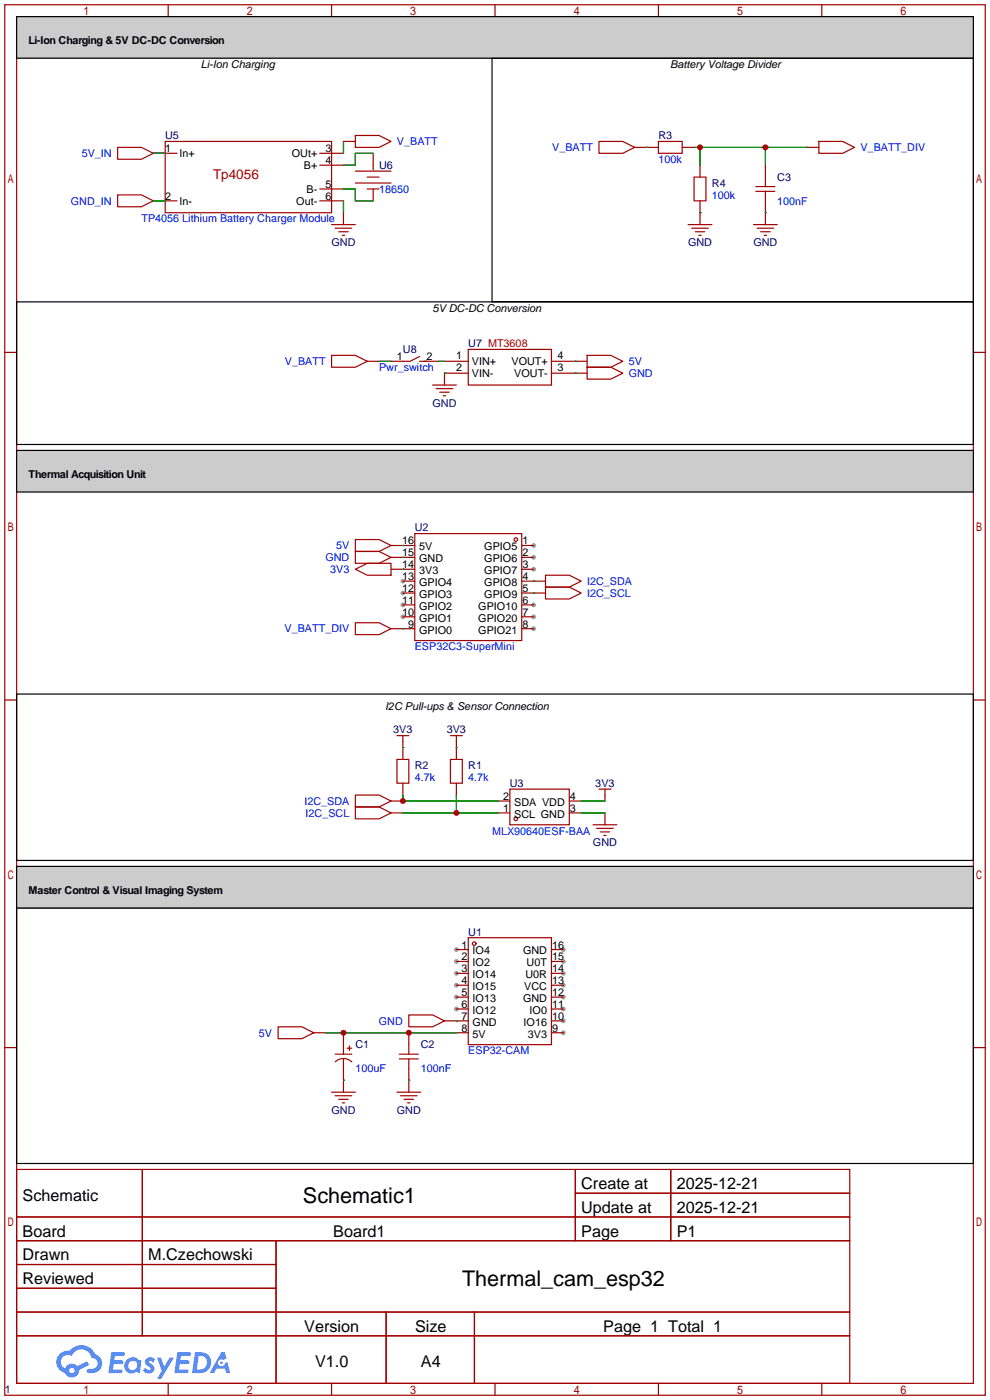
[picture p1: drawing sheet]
<svg xmlns="http://www.w3.org/2000/svg" width="212mm" height="299mm" viewBox="0 0 212 299" stroke-linecap="round" stroke-linejoin="round" font-family="sans-serif">
<g fill="#999">
<circle cx="97.5" cy="202.9" r=".51"/>
<circle cx="97.5" cy="205.5" r=".51"/>
<circle cx="97.5" cy="208" r=".51"/>
<circle cx="97.5" cy="210.6" r=".51"/>
<circle cx="97.5" cy="213.1" r=".51"/>
<circle cx="97.5" cy="215.6" r=".51"/>
<circle cx="120.4" cy="220.7" r=".51"/>
<circle cx="120.4" cy="218.2" r=".51"/>
<circle cx="120.4" cy="215.6" r=".51"/>
<circle cx="120.4" cy="213.1" r=".51"/>
<circle cx="120.4" cy="210.6" r=".51"/>
<circle cx="120.4" cy="208" r=".51"/>
<circle cx="120.4" cy="205.5" r=".51"/>
<circle cx="120.4" cy="202.9" r=".51"/>
<circle cx="114" cy="116.6" r=".51"/>
<circle cx="114" cy="119.1" r=".51"/>
<circle cx="114" cy="121.7" r=".51"/>
<circle cx="114" cy="129.3" r=".51"/>
<circle cx="114" cy="131.8" r=".51"/>
<circle cx="114" cy="134.4" r=".51"/>
<circle cx="86.1" cy="131.8" r=".51"/>
<circle cx="86.1" cy="129.3" r=".51"/>
<circle cx="86.1" cy="126.7" r=".51"/>
<circle cx="86.1" cy="124.2" r=".51"/>
</g>
<g fill="none" stroke="#a10000" stroke-width=".25">
<path d="M1 1h209.6v297.2h-209.6zM3.6 3.6h204.4v292.1h-204.4zM35.9 1v2.6M70.9 1v2.6M105.8 1v2.6M140.7 1v2.6M175.6 1v2.6M1 75.3h2.6M208 75.3h2.6M1 149.6h2.6M208 149.6h2.6M1 223.9h2.6"/>
<path d="M208 223.9h2.6M3.6 249.9h178v45.8h-178zM30.4 249.9v35.6M123 249.9v15.3M123 255h58.6M143.4 249.9v15.3M3.6 260.1h178M3.6 265.2h178M3.6 270.3h55.4M3.6 275.3h55.4M59 265.2v30.5M3.6 280.4h178"/>
<path d="M3.6 285.5h178M35.9 295.7v2.5M70.9 295.7v2.5M82.5 280.4v15.3M101.4 280.4v15.3M105.8 295.7v2.5M140.7 295.7v2.5M175.6 295.7v2.5"/>
</g>
<g fill="#5487ff">
<path d="M31.3 290.3a1.3 1.3 0 0 1 1.8 .3l-.4 .6a.54 .54 0 0 0-.9-.2l.1 .2a1.34 1.34 0 0 1 1 1.8 1.47 1.47 0 0 1-2.4-.1l.6-.6 .7 .5a.31 .31 0 0 0 .4-.3 .31 .31 0 0 0-.3-.3 1.12 1.12 0 0 1-.6-1.9z"/>
<path d="M33.6 290.2h.8l.7 1.9 1.2-1.9h.9l-2.7 4.5h-.9l.9-1.7z"/>
<path d="M23.8 289h1.6a1.31 1.31 0 0 1 1.3 .2 .4 .4 0 0 1-.4 .6h-1.7l-.2 .9h1.7a.4 .4 0 0 1 .3 .4 .4 .4 0 0 1-.4 .4h-1.7l-.2 1.2h1.4a.46 .46 0 0 1 .5 .1 .46 .46 0 0 1 .1 .5l-.3 .2h-2.6z"/>
<path d="M37.9 289h1.6a1.32 1.32 0 0 1 1.3 .2 .39 .39 0 0 1-.4 .6h-1.7l-.2 .9h1.7a.4 .4 0 0 1 .3 .4 .4 .4 0 0 1-.4 .4h-1.7l-.1 1.2h1.3a.46 .46 0 0 1 .5 .1 .46 .46 0 0 1 .1 .5l-.3 .2h-2.6z"/>
<path d="M47.3 289h.7l.4 1.3-.7 .4a.75 .75 0 0 0-1.1 .3 .75 .75 0 0 0 .5 1 .75 .75 0 0 0 1-.6l.5-.3 .6 2.4h-.9l-.2-1h-1.8l-.6 1h-.9z"/>
<path d="M41.7 289l-.6 4.5h1.4a2.27 2.27 0 0 0 2.6-2.3 2.27 2.27 0 0 0-2.7-2.2zM42.5 289.8a1.5 1.5 0 0 1 1.8 1.5 1.5 1.5 0 0 1-2 1.4h-.2z"/>
<path d="M27.1 290.6a1.6 1.6 0 0 0-.3 2.3 1.6 1.6 0 0 0 2.3 .2l.8 .4 .3-2.5-.2-.3h-.4a1.58 1.58 0 0 0-2.5-.1zM27.7 291.1a.98 .98 0 0 1 1.6 .5 .98 .98 0 0 1-1 1.2 .94 .94 0 0 1-.9-.6 .94 .94 0 0 1 .3-1.1z"/>
<path d="M12.8 289.4a2.37 2.37 0 0 0 1.1 4 1.54 1.54 0 0 0 1.8 1 1.54 1.54 0 0 0 1.2-1.6l2.1-1.1-.4-.8-2.1 1.1a1.57 1.57 0 0 0-2.6 .4 1.5 1.5 0 0 1-.7-2.1 1.5 1.5 0 0 1 2.1-.5 2.23 2.23 0 0 1 2.3-1.4 2.23 2.23 0 0 1 2 1.8 1.16 1.16 0 0 1 1.3 1.1 1.16 1.16 0 0 1-1.1 1.3h-.7a.47 .47 0 0 0-.6 .3 .47 .47 0 0 0 .5 .6 2.17 2.17 0 0 0 2.5-1 2.17 2.17 0 0 0-.4-2.7l-.8-.4a3.2 3.2 0 0 0-5.4-.7l-1.2 .1zM14.8 292.9a.58 .58 0 0 1 1.1 0 .58 .58 0 0 1-1.1 0z"/>
<circle cx="47.3" cy="291.3" r=".28"/>
</g>
<g fill="none" stroke="#a10000" stroke-width=".25">
<path d="M25.1 31.5h5.1l2.6 1.3-2.6 1.2h-5.1zM32.8 32.8h5M35.3 30.2h35.6v15.3h-35.6zM68.3 32.8h5.1M68.3 35.3h5.1M75.9 36.6h7.7M75.9 39.1h7.7M78.5 37.8h2.5M79.8 32.8v3.5M25.1 41.7h5.1l2.6 1.2-2.6 1.3h-5.1zM32.8 42.9h5M68.3 42.9h5.1"/>
<path d="M68.3 40.4h5.1M78.5 40.4h2.5M79.8 40.4v2.5M122.9 77.2h2.6M122.9 79.8h2.6M125.5 75.9h5.1l2.5 1.3-2.5 1.3h-5.1zM125.5 78.5h5.1l2.5 1.3-2.5 1.2h-5.1zM75.9 115.3h5.1l2.6 1.3-2.6 1.3h-5.1zM83.6 116.6h5M86.1 119.1h2.5M88.6 114h22.9v22.9h-22.9zM111.5 116.6h2.5"/>
<path d="M111.5 119.1h2.5M75.9 121.7l2.6-1.3h5.1v2.5h-5.1zM83.6 121.7h5M86.1 124.2h2.5M86.1 126.7h2.5M86.1 129.3h2.5M86.1 131.8h2.5M86.1 134.4h2.5M111.5 121.7h2.5M111.5 124.2h2.5M111.5 126.7h2.5M111.5 129.3h2.5"/>
<path d="M111.5 131.8h2.5M111.5 134.4h2.5M106.4 173.7h2.6M106.4 171.2h2.6M109 168.7h12.7v7.6h-12.7zM121.7 173.7h2.5M121.7 171.2h2.5M97.5 202.9h2.6M97.5 205.5h2.6M97.5 208h2.6M97.5 210.6h2.6M97.5 213.1h2.6"/>
<path d="M97.5 215.6h2.6M97.5 218.2h2.6M100.1 200.4h17.8v22.9h-17.8zM117.9 202.9h2.5M117.9 205.5h2.5M117.9 208h2.5M117.9 210.6h2.5M117.9 213.1h2.5M117.9 215.6h2.5M117.9 218.2h2.5M97.5 220.7h2.6M117.9 220.7h2.5"/>
<circle cx="110.2" cy="115.3" r=".38"/>
<circle cx="110.2" cy="175" r=".38"/>
<circle cx="101.3" cy="201.7" r=".38"/>
</g>
<path d="M32.8 32.8h2.5M32.8 42.9h2.5M73.4 40.4h2.5v2.5h3.9M86.1 116.6h.1M86.1 121.7h.1" fill="none" stroke="#008700" stroke-width=".25"/>
<path d="M3.6 194.1h204.4v54.6h-204.4z" fill="none" stroke="#000" stroke-width=".25"/>
<path d="M3.6 3.6h204.4v8.8h-204.4z" fill="#ccc" stroke="#000" stroke-width=".25"/>
<g fill="none" stroke="#a10000" stroke-width=".25">
<path d="M73.4 30.2h2.5M75.9 29h5.1l2.6 1.2-2.6 1.3h-5.1zM128 30.2h5.1l2.5 1.3-2.5 1.3h-5.1zM135.6 31.5h5.1M140.7 30.2h5.1v2.6h-5.1zM145.8 31.5h2.5M148.3 37.8h2.6v5.1h-2.6zM149.6 35.3v2.5M172.5 31.5h2.5M175 30.2h5.1l2.5 1.3-2.5 1.3h-5.1zM70.9 48h5M71.6 48.8h3.6"/>
<path d="M72.4 49.5h2M73.2 50.3h.5M73.4 45.5v2.5M147.1 48h5M147.8 48.8h3.6M148.6 49.5h2M149.4 50.3h.5M149.6 42.9v5.1M70.9 75.9h5l2.6 1.3-2.6 1.3h-5zM78.5 77.2h2.5M89.7 76.2l-2.1 1h-4M89.7 77.2h4"/>
<path d="M95 77.2h5.1M100.1 74.7h17.8v7.6h-17.8zM100.1 79.8h-5.1v2.5M117.9 77.2h5M117.9 79.8h5M92.5 82.3h5M93.2 83.1h3.6M94 83.8h2M94.7 84.6h.5M75.9 117.9h5.1l2.6 1.2-2.6 1.3h-5.1zM83.6 119.1h2.5M114 124.2h2.6"/>
<path d="M114 126.7h2.6M116.6 122.9h5.1l2.5 1.3-2.5 1.3h-5.1zM116.6 125.5h5.1l2.5 1.2-2.5 1.3h-5.1zM84.8 157.2h2.6M86.1 157.2v5.1M96.3 157.2h2.5M97.5 157.2v5.1M75.9 169.9h5.1l2.6 1.3-2.6 1.3h-5.1zM75.9 172.5h5.1l2.6 1.2-2.6 1.3h-5.1zM83.6 171.2h2.5M83.6 173.7h2.5M84.8 162.3h2.6v5.1h-2.6z"/>
<path d="M86.1 167.4v2.5M96.3 162.3h2.5v5.1h-2.5zM97.5 167.4v2.5M126.7 176.3h5.1M127.5 177h3.6M128 168.7h2.6M128.3 177.8h2M129 178.6h.5M129.3 168.7v2.5M129.3 173.7v2.6M59.4 219.5h5.1l2.6 1.2-2.6 1.3h-5.1zM87.4 216.9h5.1l2.5 1.3-2.5 1.3h-5.1z"/>
<path d="M95 218.2h2.5M67.1 220.7h2.5M70.9 233.4h5M71.6 225.3h3.6M71.6 234.2h3.6M71.7 226.9a2.54 2.54 0 0 1 3.5 .1M72.4 234.9h2M73.2 235.7h.5M73.4 220.7v4.6M73.4 226.3v7.1M74.2 224h1M74.7 223.5v1"/>
<path d="M84.8 233.4h5.1M85.3 225.3h4.1M85.3 226.3h4.1M85.6 234.2h3.6M86.4 234.9h2M87.1 235.7h.5M87.4 220.7v4.6M87.4 226.3v7.1"/>
</g>
<g fill="none" stroke="#008700" stroke-width=".25">
<path d="M73.4 30.2v2.6M79.8 32.8h-3.9v2.5h-2.5M138.2 31.5h.1M148.3 31.5h24.2M149.6 31.5v3.8M163.6 31.5v3.8M73.4 42.9v2.6M149.6 45.5h.1M81 77.2h2.6M93.7 77.2h1.3M95 79.8h.1M122.9 77.2h.1"/>
<path d="M122.9 79.8h.1M86.1 119.1h.1M114 124.2h.1M114 126.7h.1M86.1 159.8h.1M86.1 169.9v1.3h20.3M86.1 173.7h20.3M97.5 169.9v3.8M124.2 171.2h5.1M124.2 173.7h5.1M97.5 218.2h.1M69.6 220.7h27.9"/>
<path d="M73.4 230.9h.1M87.4 230.9h.1"/>
</g>
<g fill="#ccc" stroke="#000" stroke-width=".25">
<path d="M3.6 96.3h204.4v8.9h-204.4z"/>
<path d="M3.6 185.2h204.4v8.9h-204.4z"/>
</g>
<path d="M161.5 39.9h4.1M163.6 35.3v4.6M161 48h5.1M161.5 40.9h4.1M161.8 48.8h3.6M162.6 49.5h2M163.3 50.3h.5M163.6 40.9v7.1M75.9 133.1h5.1l2.6 1.3-2.6 1.2h-5.1zM83.6 134.4h2.5" fill="none" stroke="#a10000" stroke-width=".25"/>
<path d="M163.6 45.5h.1M86.1 134.4h.1M97.5 159.8h.1" fill="none" stroke="#008700" stroke-width=".25"/>
<path d="M105.2 12.4h102.8v52.1h-102.8zM3.6 64.5h204.4v30.5h-204.4zM3.6 148.3h204.4v35.6h-204.4z" fill="none" stroke="#000" stroke-width=".25"/>
<g fill="#c00">
<circle cx="86.1" cy="171.2" r=".63"/>
<circle cx="97.5" cy="173.7" r=".63"/>
<circle cx="87.4" cy="220.7" r=".63"/>
<circle cx="73.4" cy="220.7" r=".63"/>
<circle cx="149.6" cy="31.5" r=".63"/>
<circle cx="163.6" cy="31.5" r=".63"/>
</g>
<g font-size="4.6">
<text x="64.7" y="257">Schematic1</text>
<text x="98.7" y="274.8">Thermal_cam_esp32</text>
</g>
<g font-size="3.5">
<text x="4.8" y="256.7">Schematic</text>
<text x="124.2" y="254.2">Create at</text>
<text x="144.6" y="254.2">2025-12-21</text>
<text x="124.2" y="259.2">Update at</text>
<text x="144.6" y="259.2">2025-12-21</text>
<text x="4.8" y="264.3">Board</text>
<text x="4.8" y="269.4">Drawn</text>
<text x="31.7" y="269.4">M.Czechowski</text>
<text x="71.2" y="264.3">Board1</text>
<text x="124.2" y="264.3">Page</text>
<text x="144.6" y="264.3">P1</text>
<text x="4.8" y="274.5">Reviewed</text>
<text x="65" y="284.6">Version</text>
<text x="88.7" y="284.6">Size</text>
<text x="128.9" y="284.6">Page 1 Total 1</text>
<text x="67.3" y="292.3">V1.0</text>
<text x="90" y="292.3">A4</text>
</g>
<text font-size="2.9" fill="#a00000" x="45.5" y="38.2">Tp4056</text>
<g font-size="2.3">
<text x="6.1" y="9.4">Li-Ion Charging &amp; 5V DC-DC Conversion</text>
<text x="42.9" y="14.5">Li-Ion Charging</text>
<text x="143.3" y="14.5">Battery Voltage Divider</text>
<text x="35.3" y="32.5">1</text>
<text x="38.4" y="33.6">In+</text>
<text x="62.4" y="33.6">OUt+</text>
<text x="69.6" y="32.5">3</text>
<text x="69.6" y="35.1">4</text>
<text x="64.9" y="36.1">B+</text>
<text x="65.5" y="41.2">B-</text>
<text x="69.6" y="40.2">5</text>
<text x="35.3" y="42.7">2</text>
<text x="38.4" y="43.7">In-</text>
<text x="63.3" y="43.7">Out-</text>
<text x="69.6" y="42.7">6</text>
<text x="92.5" y="66.6">5V DC-DC Conversion</text>
<text x="84.8" y="77">1</text>
<text x="91.2" y="77">2</text>
<text x="97.5" y="76.8">1</text>
<text x="119.1" y="76.8">4</text>
<text x="97.5" y="79.3">2</text>
<text x="100.8" y="78">VIN+</text>
<text x="100.8" y="80.6">VIN-</text>
<text x="109.3" y="78">VOUT+</text>
<text x="109.9" y="80.6">VOUT-</text>
<text x="119.1" y="79.3">3</text>
<text x="6.1" y="102.2">Thermal Acquisition Unit</text>
<text x="86" y="118.9">15</text>
<text x="86" y="116.4">16</text>
<text x="89.6" y="117.6">5V</text>
<text x="103.5" y="117.6">GPIO5</text>
<text x="111.6" y="116.4">1</text>
<text x="111.6" y="118.9">2</text>
<text x="86" y="124">13</text>
<text x="86" y="121.4">14</text>
<text x="89.6" y="125.2">GPIO4</text>
<text x="89.6" y="122.7">3V3</text>
<text x="89.6" y="120.2">GND</text>
<text x="103.5" y="120.2">GPIO6</text>
<text x="103.5" y="122.7">GPIO7</text>
<text x="103.5" y="125.2">GPIO8</text>
<text x="111.6" y="121.4">3</text>
<text x="111.6" y="124">4</text>
<text x="86" y="131.6">10</text>
<text x="86" y="129.1">11</text>
<text x="86" y="126.5">12</text>
<text x="89.6" y="130.3">GPIO2</text>
<text x="89.6" y="127.8">GPIO3</text>
<text x="102.2" y="130.3">GPIO10</text>
<text x="103.5" y="127.8">GPIO9</text>
<text x="111.6" y="126.5">5</text>
<text x="111.6" y="129.1">6</text>
<text x="111.6" y="131.6">7</text>
<text x="87.2" y="134.1">9</text>
<text x="89.6" y="135.4">GPIO0</text>
<text x="89.6" y="132.9">GPIO1</text>
<text x="102.2" y="132.9">GPIO20</text>
<text x="102.2" y="135.4">GPIO21</text>
<text x="111.6" y="134.1">8</text>
<text x="82.3" y="151.7">I2C Pull-ups &amp; Sensor Connection</text>
<text x="107.6" y="173.5">1</text>
<text x="107.6" y="171">2</text>
<text x="109.9" y="172.2">SDA VDD</text>
<text x="121.8" y="173.5">3</text>
<text x="121.8" y="171">4</text>
<text x="109.9" y="174.8">SCL GND</text>
<text x="6.1" y="191.1">Master Control &amp; Visual Imaging System</text>
<text x="98.7" y="202.7">1</text>
<text x="101" y="204">IO4</text>
<text x="111.8" y="204">GND</text>
<text x="118" y="202.7">16</text>
<text x="98.7" y="205.3">2</text>
<text x="98.7" y="207.8">3</text>
<text x="101" y="206.5">IO2</text>
<text x="101" y="209.1">IO14</text>
<text x="112.3" y="209.1">U0R</text>
<text x="112.6" y="206.5">U0T</text>
<text x="118" y="207.8">14</text>
<text x="118" y="205.3">15</text>
<text x="98.7" y="210.3">4</text>
<text x="98.7" y="212.9">5</text>
<text x="98.7" y="215.4">6</text>
<text x="101" y="211.6">IO15</text>
<text x="101" y="214.1">IO13</text>
<text x="111.8" y="214.1">GND</text>
<text x="112" y="211.6">VCC</text>
<text x="118" y="215.4">11</text>
<text x="118" y="212.9">12</text>
<text x="118" y="210.3">13</text>
<text x="98.7" y="218">7</text>
<text x="98.7" y="220.5">8</text>
<text x="101" y="216.7">IO12</text>
<text x="101" y="219.2">GND</text>
<text x="101" y="221.8">5V</text>
<text x="111.9" y="219.2">IO16</text>
<text x="112.8" y="221.8">3V3</text>
<text x="113.2" y="216.7">IO0</text>
<text x="118" y="220.5">9</text>
<text x="118" y="218">10</text>
</g>
<g font-size="2.3" fill="#000080">
<text x="35.3" y="29.8">U5</text>
<text x="140.7" y="29.8">R3</text>
<text x="81" y="36.1">U6</text>
<text x="152.1" y="39.9">R4</text>
<text x="166.1" y="38.7">C3</text>
<text x="70.8" y="52.6">GND</text>
<text x="147" y="52.6">GND</text>
<text x="161" y="52.6">GND</text>
<text x="86.1" y="75.5">U8</text>
<text x="100.1" y="74.2">U7 MT3608</text>
<text x="92.4" y="86.9">GND</text>
<text x="88.6" y="113.6">U2</text>
<text x="84.1" y="156.8">3V3</text>
<text x="95.5" y="156.8">3V3</text>
<text x="88.6" y="164.4">R2</text>
<text x="100.1" y="164.4">R1</text>
<text x="109" y="168.2">U3</text>
<text x="127.2" y="168.2">3V3</text>
<text x="126.7" y="180.9">GND</text>
<text x="100.1" y="199.9">U1</text>
<text x="75.9" y="224.1">C1</text>
<text x="89.9" y="224.1">C2</text>
<text x="70.8" y="238">GND</text>
<text x="84.8" y="238">GND</text>
<text x="1" y="297.7">1</text>
</g>
<g font-size="2.3" fill="#00f">
<text x="17.5" y="33.6">5V_IN</text>
<text x="84.8" y="31">V_BATT</text>
<text x="118" y="32.3">V_BATT</text>
<text x="140.7" y="34.8">100k</text>
<text x="183.9" y="32.3">V_BATT_DIV</text>
<text x="81" y="41.2">18650</text>
<text x="15.2" y="43.7">GND_IN</text>
<text x="30.2" y="47.5">TP4056 Lithium Battery Charger Module</text>
<text x="152.1" y="42.5">100k</text>
<text x="166.1" y="43.7">100nF</text>
<text x="60.9" y="78">V_BATT</text>
<text x="81" y="79.3">Pwr_switch</text>
<text x="134.4" y="78">5V</text>
<text x="134.4" y="80.6">GND</text>
<text x="69.5" y="119.9">GND</text>
<text x="71.9" y="117.4">5V</text>
<text x="70.6" y="122.5">3V3</text>
<text x="125.5" y="125">I2C_SDA</text>
<text x="125.5" y="127.6">I2C_SCL</text>
<text x="60.8" y="135.2">V_BATT_DIV</text>
<text x="88.6" y="139">ESP32C3-SuperMini</text>
<text x="88.6" y="166.9">4.7k</text>
<text x="100.1" y="166.9">4.7k</text>
<text x="65.1" y="172">I2C_SDA</text>
<text x="65.3" y="174.5">I2C_SCL</text>
<text x="105.2" y="178.4">MLX90640ESF-BAA</text>
<text x="55.3" y="221.5">5V</text>
<text x="81" y="219">GND</text>
<text x="100.1" y="225.3">ESP32-CAM</text>
<text x="75.9" y="229.2">100uF</text>
<text x="89.9" y="229.2">100nF</text>
</g>
</svg>
